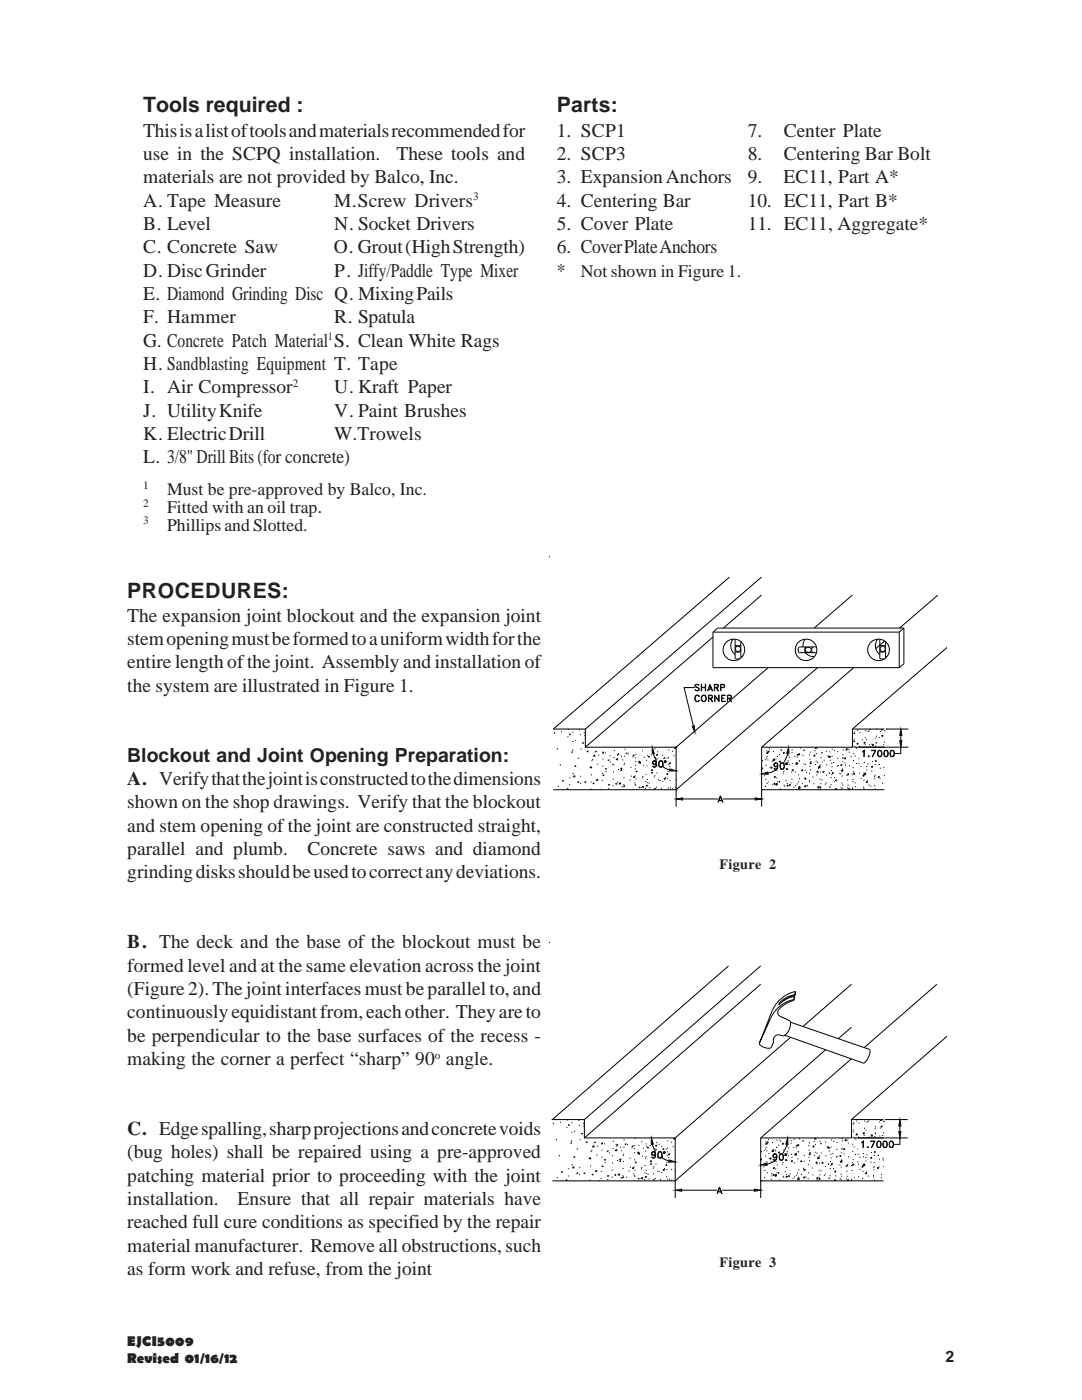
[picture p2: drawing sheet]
<svg xmlns="http://www.w3.org/2000/svg" width="216mm" height="279mm" viewBox="0 0 216 279" stroke-linecap="round" stroke-linejoin="round" font-family="sans-serif">
<path d="M189 111.1h-79.5v54h79.5" fill="none" stroke="#fff" stroke-width=".2"/>
<g fill="none" stroke="#000" stroke-width=".2">
<path d="M109.5 111.1h.1M145.6 115.2l-35.2 30.3h6.4v3.6h18.1v8.5h-24.5M152 118.8l-7.7 6.5M152 115.2l-35.2 30.3M170.1 118.8l-7.6 6.5M187.1 118.8l-7.6 6.5M138.6 137.2h-2.1l1.8 7.7M138.6 136.8l.3-.2 .6 .2-.3-.2-.5 .2 .1 .2 .6 .4 .1 .3a.57 .57 0 0 1-.9 0l.3 .1 .5-.1v-.3l-.6-.3zM138.9 138.8h.5l.2 .2a.46 .46 0 0 0-.5-.2 .46 .46 0 0 0-.4 .4l.2 .7h.5l.2-.2a.48 .48 0 0 1-.6 .3 .48 .48 0 0 1-.4-.5zM139.9 136.6l.1 1.3zM140 137.2h.7M140.1 138.9l.1-.1a.61 .61 0 0 1 .7 .6 .61 .61 0 0 1-.7 .6l-.3-.5z"/>
<path d="M140.2 138.9a.55 .55 0 0 1 .7 .5 .55 .55 0 0 1-.7 .5l-.2-.4zM140.7 136.6l.1 1.3zM141.3 137.6h.7M141.4 137.5h.6M141.4 139.3h.6v-.4l-.6-.1v1.2v-1.3l.7 .2 .1 .2-.2 .2-.6 .1M141.7 136.6l.5 1.3-.5-1.1-.5 1.1zM141.7 139.4l.5 .6-.4-.6M142.3 127.1l-25.5 22M142.3 126.2h37.1M142.3 126.2v7h37.1M142.6 138.7l.8 1.1 .1-1.1v1.3l-.8-1.1-.1 1.1zM142.6 137.2l.6-.1v-.4l-.6-.1-.1 1.3v-1.3h.7l.1 .2-.1 .4h-.6"/>
<path d="M142.9 137.2l.4 .7-.3-.7M143.8 137.2l.7-.1v-.4l-.7-.1v1.3v-1.3l.7 .1v.4l-.7 .1M144 138.7h.7l-.7 .1v1.2h.7h-.7zM144 139.3h.4l-.4 .1M145.2 139.3h.6v-.4l-.6-.1-.1 1.2v-1.3l.8 .2-.1 .4-.6 .1M145.5 139.4l.4 .6-.3-.6M146.3 127.6a2.14 2.14 0 0 0 .4 3M146.7 130l.4 .1 .7-.1M146.7 127.6v3.8l.9 .1M146.7 128.7l.4 .2 .7-.1M147.8 128.1v3.2M148.1 131h-.3"/>
<path d="M153.3 133.2l-18.4 15.9M160.7 127.6l-.4 .8-.1 .7M160.7 130.3l.8 .6 1 .1M160.8 129.1a.73 .73 0 0 0 0 1.2M160.9 129.3a.59 .59 0 0 1 .7-.1 .59 .59 0 0 1 .3 .6 .63 .63 0 0 1-.7 .4 .63 .63 0 0 1-.5-.6zM162.2 129.1a.71 .71 0 0 0 0 1.2M162.9 129.1h-3.4a.72 .72 0 0 0 0 1.2h3.4M163.1 133.2l-28.2 24.4M170.3 133.2l-18.3 15.9M175.2 127.6a2.13 2.13 0 0 0 .4 3M175.6 128.7l.5 .2 .6-.1M175.6 130l.5 .1 .6-.1"/>
<path d="M175.6 127.6v3.8l.8 .1M176.5 127.9l-1.7 1.6M176.7 128.1v3.2M177 131h-.3M179.4 126.2v7M180.4 125.3l-1 .9M180.4 125.3h-37.2l-.9 .9M180.4 125.3v7.2l-1 .7M189 129.2l-18.9 16.3M110.6 146.1l.1 .3M111.2 149.3v.3M111.3 157h.1"/>
<path d="M111.8 152.5v.3M111.9 146h.1M112.2 155.9l.2-.2v.3M113.1 157.5l.2-.1v.2M113.2 147h.1M113.3 145.6h.1M113.5 156.6h.1M113.6 155.2h.1M113.6 146.5l.2 .2M113.7 146.4v.2M114.1 149.9l.1 .4M114.2 146.1h.1"/>
<path d="M114.2 148h.1M114.3 149.6v.2M114.4 155.1l.3-.3v.4M114.4 154.3l-.1 .2M114.6 153l.3-.2v.2M114.7 147.8h.1M115.2 156.2l.2-.2 .1 .2M115.4 151.2l-.1 .3M115.6 145.6h.1M115.7 146.6h.1M115.7 156.3h.1M115.8 154.9h.1"/>
<path d="M115.8 153.5h.1M115.9 149.5h.1M116.5 148.1l-.1 .3-.2-.1M116.5 146.2h.1M116.6 156.1l.3-.1-.1 .3M116.7 146.6l.1 .3M116.7 147.6h.1M117.1 150.1l.2-.3v.3M117.7 153.3l.2-.3v.3M117.8 157.5h.1M117.9 156.1h.1M117.9 154.6h.1"/>
<path d="M118 152.9l-.1 .3M118 153.2h.1M118 151.8h.1M118.2 151.6h.1M118.3 156.5l.2-.3v.3M118.3 151l.4-.4v.4M118.4 150.2h.1M118.9 155.8l.3-.3 .1 .4M119 149.8l-.1 .3-.2-.2M119.2 152.5h.1M119.4 150.7h.1M119.8 157.6h.1"/>
<path d="M120 157.1h.1M120.1 155.7h.1M120.1 154.3h.1M120.2 150.3l.2-.2v.3M120.2 152.9h.1M120.2 154.7l.3-.1-.1 .3M120.2 151.5h.1M120.3 150.1h.1M120.7 151.2h.1M120.7 150.3h.1M120.8 153.5l.2-.2v.3M120.8 154h.1"/>
<path d="M121.3 156.7l.2-.2 .1 .3M121.4 157.4h.1M121.6 151.6l-.1 .2-.2-.1M121.6 150.8h.1M121.7 152.1h.1M122.2 152.5h.1M122.2 156.8h.1M122.3 155.4h.1M122.3 154h.1M122.4 152.6h.1M122.4 151.2h.1M122.5 149.8h.1"/>
<path d="M122.8 156.4l.3-.1-.1 .3M122.9 151.7l.3-.4 .1 .4M123 150.4h.1M123.1 156.1h.1M123.1 150.7h.1M123.2 150.6l.2-.2 .1 .2M123.3 153.6h.1M123.4 156.5l.4-.3v.4M123.8 153.4l.3-.1-.1 .2zM123.9 150.9h.1M124 153.6l-.2 .2M124 153.6l.1 .2"/>
<path d="M124.1 157h.1M124.2 151.7h.1M124.4 156.6h.1M124.4 157l.2-.2 .1 .2M124.4 155.2h.1M124.4 152.6h.1M124.5 153.8h.1M124.5 152.3h.1M124.6 150.9h.1M124.6 149.5h.1M125.1 156.9h.1M125.1 150.2v.2l-.3-.1"/>
<path d="M125.3 150.5h.1M125.6 150.3h.1M125.6 155.7h.1M125.8 153.1h.1M125.9 154.9h.1M126.2 151h.1M126.3 150.9l.2-.3v.3M126.6 155.2l-.3-.1 .3-.1v.2M126.6 156.3h.1M126.6 154.9h.1M126.6 156.6h.1M126.7 151.2h.1"/>
<path d="M126.7 153.4h.1M126.7 152.7h.1M126.7 156.7h.1M126.7 152h.1M126.8 150.6h.1M126.8 155.4h.1M126.8 149.2h.1M126.9 154.1l.2-.3v.3M127.4 152l.3-.1-.1 .2zM127.4 152.4l.4-.4v.4M127.5 157.3l.2-.3v.3M127.6 150.6h.1"/>
<path d="M128 157.2l.3-.3 .1 .4M128.1 155.3h.1M128.1 149.9h.1M128.2 155h.1M128.3 152.7h.1M128.5 151.1h.1M128.7 157.4h.1M128.8 156h.1M128.8 154.6h.1M128.9 153.1h.1M128.9 156.8l.3-.1-.1 .2zM128.9 151.7h.1"/>
<path d="M129 150.3h.1M129 152.8h.1M129.1 155.6h.1M129.1 150.8h.1M129.1 156.2h.1M129.3 151.2l.2-.3 .1 .3M129.4 156.3h.1M129.6 157.2h.1M129.8 150.7h.1M129.9 154.3l.2-.2 .1 .3M129.9 153.7l.3-.1-.1 .3zM130.2 149.1l.4 1.2-.5 .1z"/>
<path d="M130.3 152.1l.3-.2 .3 .2M130.3 152.3l.3 .2 .3-.2M130.3 153h.5M130.3 150.4l.7 1.4M130.4 155.1h.1M130.5 156.2h.1M130.5 151.9l-.2 .3 .2 .3M130.5 157.5l.2-.2 .1 .3M130.6 149.4h.1M130.6 154.8h.1M130.7 151.9a.81 .81 0 0 1 0 1.2M130.7 151.2h.1"/>
<path d="M130.8 152.3h.1M130.8 151.5h.1M130.9 157.1h.1M130.9 155.7h.1M130.9 152.4a.4 .4 0 0 1-.6 .1 .4 .4 0 0 1 0-.6 .4 .4 0 0 1 .6 .1l.1 .3a.59 .59 0 0 1-.5 .8l-.2-.2 .1 .2M130.9 152.3l-.2 .2M131 150.6l.3-.1-.1 .3zM131 154.3h.1M131 152.9h.1M131.1 151.4h.1M131.1 150h.1M131.3 152.9h.1"/>
<path d="M131.3 155.6h.1M131.6 151.9a.43 .43 0 0 1 .6 .2l.1 .3a.56 .56 0 0 1-.5 .7 .83 .83 0 0 1-.2-1.2zM131.6 153h.5M131.6 151.9h.5M131.6 150.4h.1M131.6 155.8h.1M131.7 151.9l-.2 .5 .2 .7M131.9 157.3h.1M132 153.1l.3-.4 .1 .4M132.1 151.9l.1 .5-.1 .7M132.1 150.7h.1M132.1 156h.1"/>
<path d="M132.4 153.1l1.2 .6M132.4 151.4l.2-.2 .1 .2M132.5 155.4l.3-.1-.1 .3zM132.7 155.2h.1M132.9 157.6h.1M133 154.6l.2-.2v.2M133 151.3h.1M133.1 156.8h.1M133.1 154.4h.1M133.1 155.4h.1M133.2 154h.1M133.2 152.5h.1"/>
<path d="M133.2 151.9h.1M133.2 157.2h.1M133.3 151.1h.1M133.4 149.7h.1M133.5 152.3l.3-.1-.1 .3zM133.5 153h.1M133.6 155.7h.1M133.7 153.5l1.2 .3-1.3 .1zM133.7 157.3h.1M133.8 157.6h.1M134.1 155.3h.1M134.1 149.9h.1"/>
<path d="M134.1 157.4h.1M134.4 150.8h.1M134.5 149.3l.3-.2-.1 .3zM134.7 157.1h.1M134.8 155.6h.1M134.9 157.6v3.4M134.9 159.4l1.3-.2v.5zM134.9 149.1h.1M134.9 157.6h.1M136.2 159.4h7.1M138.1 144.9l.4-.1 .1 1.3zM143.4 159.8h.7"/>
<path d="M143.4 159.7h.7M143.7 158.8l.5 1.3-.5-1.1-.4 1.1zM144.2 159.4h6.5M150.7 159.2l1.3 .2-1.3 .3zM152 149.1h18.1M152 154.5l1.2-.4 .1 .4zM152 157.6h24.5M152 157.6h.1M152 149.1h.1M152 159.4h.1M152 149.1v11.9M152 153.3l.2-.1-.1 .3-.1-.1"/>
<path d="M152 153.4h.1M152.1 151.8h.1M152.5 154.8h.1M152.6 151.6h.1M152.7 157h.1M152.7 155.5h.1M152.8 154.1h.1M152.8 152.7h.1M152.9 151.3h.1M152.9 149.9h.1M152.9 150.3l.3-.1-.1 .2zM153 156.4h.1"/>
<path d="M153 151h.1M153.1 151.7h.1M153.1 153.8h.1M153.2 150.1h.1M153.2 156h.1M153.4 149.4h.1M153.4 149.8l.1 .3h-.3zM153.5 152.2h.1M153.6 153.1h.1M154 157.3h.1M154 151.9h.1M154 153.9h.1"/>
<path d="M154 153l.1 .3h-.3zM154.1 156.1h.1M154.1 156.6h.1M154.2 150h.1M154.4 155.1l.3-.1-.1 .2zM154.5 152.5l.3-.2 .4 .2M154.5 152.7l.3 .3 .4-.3M154.5 151.4v.4h-.3zM154.5 153.4h.5M154.6 156.2v.3h-.2zM154.7 153.7h.1M154.7 151.5h.1"/>
<path d="M154.7 152.3l-.2 .3 .2 .4M154.7 156.6l.4-.3v.4zM154.8 156.7h.1M154.9 151.7h.1M154.9 152.3a.81 .81 0 0 1 .1 1.2M154.9 155.2h.1M154.9 153.8h.1M155 153.5l-1.8 .8M155 152.4h.1M155 151h.1M155.1 149.6h.1M155.1 156h.1"/>
<path d="M155.2 152.9a.4 .4 0 0 1-.7 0 .4 .4 0 0 1 0-.6 .4 .4 0 0 1 .7 .1v.3a.62 .62 0 0 1-.5 .8l-.2-.1 .1 .1M155.2 152.7l-.3 .3M155.2 154.5h.1M155.4 150.6h.1M155.4 156h.1M155.5 156.1h.1M155.5 152l.3-.1-.1 .2zM155.6 157.5h.1M155.6 153.4h.1M155.7 149.5h.1M155.8 152.3h.1M155.8 152.3h.3a.7 .7 0 0 1 .4 .6 .7 .7 0 0 1-.5 .6 .83 .83 0 0 1-.2-1.2z"/>
<path d="M155.8 153.4h.5M155.8 152.4h.5M155.9 149.8h.1M155.9 152.3l-.2 .5 .2 .7M156.3 154.3h.1M156.3 152.3l.1 .5-.1 .7M156.3 154h.1M156.3 152.8h.1M156.4 156.7h.1M156.5 150.1v.3l-.2-.1zM156.5 151.5h.1M156.5 156.9h.1"/>
<path d="M156.7 155.8h.1M156.8 152.4l.3-.1v.2l-.2 .1zM157 156.8l.3-.1-.1 .2zM157 156.4h.1M157 155h.1M157.1 153.3v.3l-.3-.1zM157.1 153.5h.1M157.1 151.8h.1M157.1 152.1h.1M157.2 150.4l-.9 1.9M157.2 150.7h.1M157.2 149.3h.1"/>
<path d="M157.4 149.1v1.3l-.4-.1zM157.4 152.6h.1M157.4 151.1h.1M157.6 156.5l.1 .3-.3-.1zM157.7 156.2h.1M157.9 154.1h.1M157.9 155.5h.1M157.9 150.2h.1M158 149.6h.1M158 153.7l.3-.1-.1 .2zM158.1 152.4h.1M158.1 153h.1"/>
<path d="M158.3 157.1h.1M158.5 151h.1M158.5 149.4h.1M158.6 154.1h.1M158.6 156.8h.1M158.9 156.5h.1M159 151.1h.1M159 152.4h.1M159 150.6l.3-.1v.3zM159 152.1l.1 .4h-.4zM159.2 157.5h.1M159.2 156.1h.1"/>
<path d="M159.3 154.6h.1M159.3 157.3l.3-.3 .1 .4-.4-.1M159.3 153.2h.1M159.4 151.8h.1M159.4 157h.1M159.4 150.4h.1M159.4 151.9h.1M159.4 155.4h.1M159.5 150.4l.1 .2h-.3zM159.6 149.3h.1M160 156.3h.1M160.1 150.7h.1"/>
<path d="M160.1 153.6l.1 .2h-.3zM160.3 149.7h.1M160.3 152.5h.1M160.4 155.1h.1M160.4 149.7h.1M160.5 155.3h.1M160.5 153.8h.1M160.5 155.4l.3-.1v.3zM160.6 152.6h.1M160.7 156.8l.1 .2h-.3zM160.8 154.2h.1M160.9 156.9h.1"/>
<path d="M161 156.7h.1M161.3 157.2h.1M161.4 155.8h.1M161.4 154.3h.1M161.4 150.7h.1M161.4 156h.1M161.5 152.9h.1M161.5 151.5h.1M161.6 152.3l.3-.1-.1 .3zM161.6 150.1h.1M161.6 153.6h.1M161.7 152.1h.1"/>
<path d="M161.7 152h.1M162.1 155.1h.1M162.3 156.4h.1M162.5 149.8h.1M162.6 150.6v.3h-.2zM162.6 152.6h.1M162.6 149.2l.3-.1-.1 .3zM162.8 151.9h.1M162.8 150.4h.1M162.9 154.7h.1M162.9 149.3h.1M163.1 152.1h.1"/>
<path d="M163.1 157.5h.1M163.1 157.1l.3-.1-.1 .3zM163.1 154.2h.1M163.2 153.8v.3h-.2zM163.2 157h.1M163.2 153.4h.1M163.3 153.2l.3-.4v.4zM163.5 156.9h.1M163.6 155.5h.1M163.6 154.1h.1M163.7 152.7h.1M163.7 156.4h.1"/>
<path d="M163.7 151.2h.1M163.7 149.8h.1M163.8 157v.3h-.2zM163.9 150.3h.1M163.9 155.6h.1M163.9 150.2h.1M164 152.1h.1M164.1 154.1l.3-.2v.3zM164.4 151.7h.1M164.6 156.5h.1M164.8 156.3h.1M164.8 149.9h.1"/>
<path d="M164.8 154.7h.1M164.9 152.7h.1M165.4 154.2h.1M165.4 151.1l.1-.2-.3 .1 .2 .1M165.4 154.3h.1M165.5 157.1h.1M165.5 150.1h.1M165.6 151.7h.1M165.6 150.9l.1 .3h-.3zM165.7 156.6h.1M165.8 155.2h.1M165.8 153.8h.1"/>
<path d="M165.9 152.3h.1M165.9 154.6h.1M165.9 153h.1M165.9 150.9h.1M166 149.5h.1M166.2 154.1l.1 .3-.3-.1zM166.2 152.2h.1M166.4 156h.1M166.4 149.8h.1M166.4 155.2h.1M166.7 155.7l.3-.1-.1 .3zM166.8 157.3l.1 .3-.3-.1z"/>
<path d="M166.8 156.6h.1M167 152.9h.1M167 151.4h.1M167.1 150h.1M167.2 152.8h.1M167.5 154.4h.1M167.7 154.4h.1M167.7 152.7l.3-.1-.1 .2zM167.7 157.2h.1M167.8 153.9l.3-.4 .1 .4zM167.9 153.8h.1M167.9 156.3h.1"/>
<path d="M167.9 157.4h.1M168 154.9h.1M168 153.5h.1M168 151.3h.1M168 156.7h.1M168.1 152h.1M168.1 150.6h.1M168.1 151.2h.1M168.1 149.2h.1M168.2 149.7h.1M168.5 152.3h.1M168.6 152.7h.1"/>
<path d="M168.7 151.2v.2h-.2zM168.8 149.6l.3-.1-.1 .2zM168.9 154.7h.1M168.9 149.4h.1M169 157.2h.1M169.1 155.7h.1M169.1 156.7h.1M169.2 157.5l.3-.1-.1 .2zM169.2 149.6h.1M169.3 154.4v.2h-.2zM169.4 150.1h.1M169.4 152.8h.1"/>
<path d="M169.7 151h.1M169.9 157.6h-.1M169.9 157.6h.1M169.9 154.5h.1M170 157.3h.1M170 157.4h.1M170.1 156h.1M170.1 154.6h.1M170.1 149.1h.1M170.1 145.5h6.4M170.1 145.5v3.6M170.1 146.4h.1"/>
<path d="M170.1 155.6h.1M170.2 153.2h.1M170.2 154h.1M170.2 148h.1M170.2 151.8h.1M170.3 150.4h.1M170.3 154.4l.3-.1-.1 .2zM170.3 148.9h.1M170.3 153.4h.1M170.4 148h.1M170.4 147.9h.1M170.4 147.5h.1"/>
<path d="M170.4 146.3h.1M170.4 146.1h.1M170.5 156.2h.1M170.5 149.1h10.8M170.5 150.9h.1M170.5 149.1h.1M170.6 157h.1M170.8 152.4h.1M170.9 149.4h.1M171 145.8h.1M171.1 148.5h.1M171.2 148.3v.2h-.2z"/>
<path d="M171.2 153.9h.1M171.3 152.3h.1M171.4 151.3v.1M171.4 156.8h.1M171.4 148.9h.1M171.4 154.3h.1M171.5 146.2h.1M171.7 153h.1M171.7 155.3h.1M172 147.7h.1M172.1 150l.3-.3v1.3v-1.1zM172.2 157.1h.1"/>
<path d="M172.2 154.6h.1M172.3 155.7h.1M172.3 157.4h.1M172.3 154.3h.1M172.3 154.6l.1 .3h-.3zM172.3 148.2l.3-.1v.3zM172.4 152.9h.1M172.4 152.2h.1M172.5 148.1h.1M172.5 148.6h.1M172.6 147.2h.1M172.6 145.8h.1"/>
<path d="M172.7 154.2v.4h-.3zM172.8 156.1l.3-.1-.1 .2zM172.8 147.6h.1M172.8 153h.1M172.9 153.7h.1M173 155.8h.1M173.1 152.5h.1M173.1 146h.1M173.2 150.9l.2 .1zM173.3 145.9h.1M173.3 156.7h.1M173.4 150.9h.1"/>
<path d="M173.4 148.6h.1M173.5 149h.1M173.7 156.9h.1M173.7 145.5h-.2M173.8 153l.3-.1v.3zM173.9 153.9h.1M173.9 148.5h.1M174 153h.1M174 152h.1M174.2 148.5l.1 .3h-.3zM174.4 156.5h.1M174.4 156.8h.1"/>
<path d="M174.4 155h.1M174.5 155.4h.1M174.5 154.7h.1M174.5 154h.1M174.6 157.5h.1M174.6 152.6h.1M174.6 148.8h.1M174.7 147.3h.1M174.7 149.7l-.6 1.3 .6-1.3h-.8l.8 .1M174.7 148.3h.1M174.8 148.1h.1M174.8 151.7l.1 .3h-.3z"/>
<path d="M174.8 146.9h.1M174.8 145.5h.1M175.3 149.8a.41 .41 0 0 1 .6 .2l.1 .3a.57 .57 0 0 1-.4 .7h-.1a.81 .81 0 0 1-.2-1.2zM175.3 150.9h.5M175.3 149.9h.5M175.3 147.2h.1M175.3 152.6h.1M175.4 149.8l-.2 .5 .2 .7M175.4 154.9l.1 .3h-.3zM175.5 154.8h.1M175.5 155.4h.1M175.6 153.3h.1"/>
<path d="M175.6 146h.1M175.6 148.7h.1M175.7 147.2h.1M175.7 149.8l.2 .5-.2 .7M175.8 145.6h.1M175.9 145.5l-.1 .1h.4l-.1-.1M175.9 146.9l.3-.2-.1 .3zM175.9 157h.1M176 156.3h.1M176.2 148.6h.1M176.3 153.1h.1M176.3 153.5h.1"/>
<path d="M176.4 148.1h.1M176.5 145.8h.1M176.5 154.7h-.1l.1 .1M176.5 150.9h.5M176.5 149.9h.5M176.6 149.8a.41 .41 0 0 1 .6 .2v.3a.57 .57 0 0 1-.4 .7h-.1a.82 .82 0 0 1-.1-1.2zM176.6 149.8l-.2 .5 .2 .7M176.8 145.5h4.5M176.8 145.5h.1M177 149.8l.2 .5-.2 .7M177.8 149.8a.41 .41 0 0 1 .6 .2l.1 .3a.59 .59 0 0 1-.4 .7h-.1a.81 .81 0 0 1-.2-1.2zM177.8 150.9h.5"/>
<path d="M177.8 149.9h.5M177.8 149.8l-.1 .5 .1 .7M178.2 149.8l.2 .5-.2 .7M179.5 147.8h.5l-.3 1.3zM179.7 149.1v1.3h-1.2M179.7 146.8v1M179.7 145.5l.3 1.3h-.5zM179.7 149.1h.1"/>
<circle cx="146.4" cy="129.7" r="2.15"/>
<circle cx="147.3" cy="129.5" r=".56"/>
<circle cx="160.9" cy="129.7" r="2.15"/>
<circle cx="175.3" cy="129.7" r="2.15"/>
<circle cx="176.1" cy="129.5" r=".54"/>
<circle cx="132.7" cy="152" r=".19"/>
<circle cx="132.7" cy="152" r=".12"/>
<circle cx="157" cy="152.4" r=".12"/>
</g>
<path d="M130.2 149.1l.4 1.2-.5 .1zM133.7 153.5l1.2 .3-1.3 .1zM134.9 159.4l1.3-.2v.5zM138.1 144.9l.4-.1 .1 1.3zM150.7 159.2l1.3 .2-1.3 .3zM152 154.5l1.2-.4 .1 .4zM157.4 149.1v1.3l-.4-.1zM179.7 145.5l.3 1.3h-.5zM179.5 147.8h.5l-.3 1.3z" fill="#000"/>
<path d="M109.5 188.1h79.4v55.5h-79.4z" fill="#fff"/>
<path d="M109.5 188.1h79.5M109.5 243.6h79.5" fill="none" stroke="#fff" stroke-width=".2"/>
<g fill="none" stroke="#000" stroke-width=".2">
<path d="M109.5 188.1h.1M145.4 192.8l-35.2 30.6h6.4v3.7h18.1v8.6h-24.5M151.8 192.8l-35.2 30.6M151.8 196.4l-35.2 30.7M158.4 199.5v.1M158.4 199.6a5.6 5.6 0 0 0-3.2 2.2 .86 .86 0 0 0 .4 1l2.1 1v.2M158.5 198.8l-.1 .8M158.5 198.8l-.1 .7M158.6 198.5a5.8 5.8 0 0 0-3.2 1.7v.3a5.3 5.3 0 0 1 3.1-1.7M158.6 198.7l-1.2 .4-1.1 .6M158.7 197.9l-.1 .8M158.7 197.9a6.7 6.7 0 0 0-4.6 3.8l-2.6 6.5 2.3-4.9a6.5 6.5 0 0 1 4.6-3.8"/>
<path d="M169.9 196.4l-9.7 8.5M186.9 196.4l-14.5 12.7M157.7 207l-23 20.1M157.7 204l15.8 5.4a2.48 2.48 0 0 1-.9 2.6l-.3 .2-15.7-5.6M157.7 204a3.1 3.1 0 0 1-1.3 2.8l-1-.3a1.09 1.09 0 0 0-1 1.5l-.5 1a1.83 1.83 0 0 1-2.4-.8M164.7 209.5l-30 26.2M169.9 211.3l-18.1 15.8M169.9 205l-2.6 2.3M189 206.8l-19.1 16.6M110.4 224.1l.1 .2M111 227.3v.3M111.1 235h.1"/>
<path d="M111.6 230.5v.3M111.7 224h.1M112 234l.2-.3v.3M112.9 235.6l.3-.2-.1 .3M113 225h.1M113.1 223.5h.1M113.3 234.7h.1M113.4 233.3h.1M113.4 224.5l.2 .1M113.5 224.3v.3M113.9 227.9l.1 .4M114 224.1h.1"/>
<path d="M114 226h.1M114.1 227.6v.2M114.2 233.2l.3-.4 .1 .4M114.2 232.3l-.1 .3M114.4 231l.3-.2v.3M114.6 225.8h.1M115 234.3l.2-.3 .1 .3M115.2 229.2l-.1 .3M115.4 223.6h.1M115.5 224.6h.1M115.5 234.4h.1M115.6 233h.1"/>
<path d="M115.6 231.5h.1M115.7 227.5h.1M116.3 226.1l-.1 .3-.2-.2M116.3 224.2h.1M116.4 234.2l.3-.1-.1 .2M116.5 224.6l.1 .3M116.5 225.5h.1M116.6 227.1h.1M116.9 228.1l.2-.3 .1 .3M117.5 231.3l.2-.2 .1 .2M117.6 235.5h.1M117.7 234.1h.1"/>
<path d="M117.7 232.7h.1M117.8 230.9l-.1 .3M117.8 231.3h.1M117.8 229.8h.1M118 229.6h.1M118.1 234.5l.2-.2v.2M118.2 229l.3-.4v.4M118.3 228.2h.1M118.7 233.9l.3-.4 .1 .4M118.8 227.8l-.1 .3-.2-.2M119 230.5h.1M119.2 228.7h.1"/>
<path d="M119.6 235.6h.1M119.8 235.2h.1M119.9 233.8h.1M119.9 232.4h.1M120 228.3l.2-.2v.3M120 230.9h.1M120 232.8l.3-.1-.1 .2M120 229.5h.1M120.1 228.1h.1M120.5 229.2h.1M120.5 228.3h.1M120.6 231.6l.2-.3v.3"/>
<path d="M120.6 232h.1M121.2 234.8l.2-.3v.3M121.2 235.4h.1M121.4 229.6l-.1 .2-.2-.1M121.4 228.8h.1M121.5 230.1h.1M122 230.5h.1M122 234.9h.1M122.1 233.5h.1M122.1 232.1h.1M122.2 230.6h.1M122.2 229.2h.1"/>
<path d="M122.3 227.8h.1M122.6 234.5l.3-.1-.1 .3M122.7 229.7l.3-.4 .1 .4M122.8 228.4h.1M122.9 234.1h.1M123 228.7h.1M123 228.6l.2-.2 .1 .2M123.1 231.6h.1M123.3 234.6l.3-.4v.4M123.6 231.8l.2-.2 .1 .3M123.6 231.4l.3-.1-.1 .2zM123.7 228.9h.1"/>
<path d="M123.9 235.1h.1M124 229.7h.1M124 235.1h.1M124.2 234.7h.1M124.2 235.1l.2-.3 .1 .3M124.2 233.2h.1M124.2 230.6h.1M124.3 231.8h.1M124.3 230.4h.1M124.4 228.9h.1M124.4 227.5h.1M124.9 234.9h.1"/>
<path d="M124.9 228.2v.2l-.2-.1M125.1 228.5h.1M125.4 228.3h.1M125.4 233.7h.1M125.6 231.2h.1M125.7 232.9h.1M126 229h.1M126.1 228.9l.2-.3v.3M126.2 233.1l.2-.1v.3zM126.4 234.3h.1M126.4 232.9h.1M126.4 234.7h.1"/>
<path d="M126.5 229.2h.1M126.5 231.5h.1M126.5 230.7h.1M126.6 234.7h.1M126.6 230h.1M126.6 228.6h.1M126.6 233.5h.1M126.7 227.2h.1M126.7 232.1l.2-.2v.2M127.2 230l.3-.1-.1 .3zM127.3 230.4l.3-.3v.4M127.3 235.3l.2-.2v.3"/>
<path d="M127.4 228.6h.1M127.8 235.3l.3-.3 .1 .4M127.9 233.3h.1M127.9 227.9h.1M128 233h.1M128.1 230.7h.1M128.3 229.1h.1M128.5 235.5h.1M128.6 234h.1M128.6 232.6h.1M128.7 231.2h.1M128.7 234.9l.3-.2-.1 .3z"/>
<path d="M128.7 229.7h.1M128.8 230.8h.1M128.8 228.3h.1M128.9 233.6h.1M128.9 228.8h.1M128.9 234.2h.1M129.1 229.2l.2-.3 .1 .3M129.2 234.4h.1M129.4 235.3h.1M129.6 228.6h.1M129.7 232.4l.2-.3 .1 .3M129.7 231.8l.3-.2-.1 .3z"/>
<path d="M130 227.1l.4 1.2-.5 .1zM130.1 230.1l.3-.2 .3 .2M130.1 230.3l.3 .3 .3-.3M130.1 231h.5M130.2 228.4l.6 1.4M130.2 233.1h.1M130.3 235.6l.2-.2 .1 .2M130.3 229.9l-.2 .3 .2 .4M130.3 234.2h.1M130.4 227.4h.1M130.4 232.9h.1M130.5 229.9a.8 .8 0 0 1 .1 1.2"/>
<path d="M130.6 229.2h.1M130.6 230.3h.1M130.6 229.5h.1M130.7 235.2h.1M130.7 233.7h.1M130.7 230.4a.4 .4 0 0 1-.6 .1 .4 .4 0 0 1 0-.6 .4 .4 0 0 1 .6 .1l.1 .3a.63 .63 0 0 1-.5 .8l-.2-.2 .1 .2M130.7 230.3l-.2 .3M130.8 228.6l.3-.1-.1 .3zM130.8 232.3h.1M130.8 230.9h.1M130.9 229.5h.1M130.9 228h.1"/>
<path d="M131.1 230.9h.1M131.1 233.7h.1M131.4 229.9a.43 .43 0 0 1 .7 .2v.3a.57 .57 0 0 1-.5 .7 .87 .87 0 0 1-.2-1.2zM131.4 231h.5M131.4 230h.5M131.4 233.8h.1M131.4 228.4h.1M131.5 229.9l-.2 .5 .2 .7M131.7 235.4h.1M131.8 231.1l.3-.3 .1 .3 1.3 .6M131.9 229.9l.2 .5-.2 .7M131.9 228.7h.1"/>
<path d="M131.9 234h.1M132.2 229.4l.2-.2 .1 .2M132.3 233.5l.3-.1-.1 .2zM132.4 229.9h.3v.2l-.3 .1zM132.5 229.9h.1v.2h-.1zM132.5 233.2h.1M132.7 235.6v.1M132.8 232.6l.2-.2 .1 .3M132.8 229.3h.1M132.9 232.4h.1M132.9 234.8h.1M132.9 233.4h.1"/>
<path d="M133 232h.1M133.1 230.6h.1M133.1 235.3h.1M133.1 229.9h.1M133.1 229.1h.1M133.2 227.7h.1M133.3 230.4l.3-.1-.1 .2zM133.4 231h.1M133.4 233.8h.1M133.5 231.5l1.2 .4h-1.3zM133.5 235.4h.1M133.6 235.7h.1"/>
<path d="M133.9 227.9h.1M133.9 233.4h.1M133.9 235.5h.1M134.2 228.9h.1M134.4 227.2l.3-.1-.1 .3zM134.6 235.2h.1M134.6 233.7h.1M134.7 227.1h.1M134.7 235.7v3.4M134.7 237.5l1.3-.2v.4zM134.7 235.7h.1M136 237.5h7.1"/>
<path d="M143.2 237.9h.7M143.3 237.8h.6M143.6 236.9l.5 1.3-.5-1.1-.5 1.1zM144.1 237.5h6.4M150.5 237.3l1.3 .2-1.3 .2zM151.8 237.5h.1M151.8 227.1v12M151.8 232.5l1.2-.4 .1 .5zM151.8 235.7h.1M151.8 227.1h.1M151.8 227.1h18.1M151.8 235.7h24.5"/>
<path d="M151.8 231.4l.2-.1-.1 .2h-.1M151.8 231.4h.1M151.9 229.8h.1M152.3 232.9h.1M152.4 229.6h.1M152.5 235h.1M152.5 233.6h.1M152.6 232.2h.1M152.6 230.7h.1M152.7 229.3h.1M152.7 227.9h.1M152.7 228.3l.3-.1v.2z"/>
<path d="M152.8 234.4h.1M152.8 229h.1M152.9 229.7h.1M153 231.9h.1M153 228.1h.1M153 234.1h.1M153.2 227.8l.1 .3h-.3zM153.2 227.4h.1M153.3 230.2h.1M153.4 231.2h.1M153.8 229.9h.1M153.8 235.4h.1"/>
<path d="M153.8 231.1l.1 .2h-.3zM153.8 231.9h.1M153.9 234.2h.1M153.9 234.7h.1M154 229.8l.3-.4 .1 .4zM154.1 228h.1M154.2 233.1l.3-.1v.3zM154.3 230.6l.3-.3 .4 .3M154.3 230.8l.3 .2 .4-.2M154.3 231.4h.5M154.4 234.3l.1 .2h-.3zM154.5 231.8h.1"/>
<path d="M154.5 230.3l-.2 .3 .2 .4M154.6 229.5h.1M154.7 234.7h.1M154.7 229.7h.1M154.7 233.3h.1M154.7 230.3a.87 .87 0 0 1 .1 1.2M154.8 231.9h.1M154.8 231.6l-1.7 .7M154.8 230.4h.1M154.9 229h.1M154.9 234.3v.4h-.3zM154.9 227.6h.1"/>
<path d="M154.9 234h.1M155 230.9a.4 .4 0 0 1-.6 .1 .4 .4 0 0 1 0-.6 .4 .4 0 0 1 .6 0v.3a.6 .6 0 0 1-.5 .9l-.2-.2 .1 .1M155 230.7l-.3 .3M155 232.5h.1M155.3 234h.1M155.3 234.2h.1M155.3 228.6h.1M155.3 230l.3-.1-.1 .2zM155.4 231.4h.1M155.4 235.5h.1M155.5 227.5h.1M155.6 230.3h.1"/>
<path d="M155.7 230.3a.41 .41 0 0 1 .6 .2v.3a.57 .57 0 0 1-.3 .8h-.2a.84 .84 0 0 1-.1-1.3zM155.7 231.4h.4M155.7 230.4h.4M155.7 227.8h.1M155.7 230.3l-.2 .5 .2 .7M156.1 232.3h.1M156.1 230.3l.2 .5-.2 .7M156.1 232h.1M156.1 230.8h.1M156.2 234.8h.1M156.3 234.9h.1M156.3 228.1v.3l-.2-.1z"/>
<path d="M156.3 229.5h.1M156.6 233.8h.1M156.6 230.3h.3v.3h-.3zM156.7 230.4h.2v.1h-.2zM156.8 234.8l.3-.1-.1 .3zM156.8 234.4h.1M156.9 233h.1M156.9 231.3v.3h-.2zM156.9 231.6h.1M157 229.8h.1M157 230.1h.1M157 228.7h.1"/>
<path d="M157 228.4l-.9 1.9M157.1 227.3h.1M157.2 227.1v1.3l-.4-.1zM157.2 230.7h.1M157.2 229.1h.1M157.5 234.6v.2h-.2zM157.6 234.3h.1M157.7 232.1h.1M157.7 233.6h.1M157.8 228.1h.1M157.8 227.6h.1M157.8 231.7l.3-.1v.3z"/>
<path d="M157.9 230.4h.1M157.9 231h.1M158.1 235.2h.1M158.3 229h.1M158.4 227.4h.1M158.4 232.1h.1M158.5 234.9h.1M158.8 229.1h.1M158.8 234.5h.1M158.8 230.4h.1M158.9 228.6l.3-.1-.1 .3zM158.9 230.1v.4h-.4z"/>
<path d="M159 235.5h.1M159 234.1h.1M159.1 232.7h.1M159.1 231.3h.1M159.2 229.8h.1M159.2 235h.1M159.2 229.9h.1M159.2 228.4h.1M159.3 233.5h.1M159.3 228.4l.1 .2h-.3zM159.4 227.3h.1M159.4 235l.1 .4h-.4z"/>
<path d="M159.8 234.4h.1M159.9 228.7h.1M159.9 231.6l.1 .3-.3-.1zM160.1 227.7h.1M160.1 230.5h.1M160.2 233.2h.1M160.3 227.7h.1M160.3 233.3h.1M160.4 231.8h.1M160.4 233.5l.3-.2-.1 .3zM160.4 230.6h.1M160.5 234.8l.1 .3h-.3z"/>
<path d="M160.7 232.2h.1M160.7 234.9h.1M160.8 234.8h.1M161.2 235.2h.1M161.2 233.8h.1M161.2 234.1h.1M161.3 232.4h.1M161.3 228.6h.1M161.3 230.9h.1M161.4 229.5h.1M161.4 228.1h.1M161.4 230.4l.3-.2-.1 .3z"/>
<path d="M161.4 231.6h.1M161.5 230.1h.1M161.5 230h.1M161.9 233.1h.1M162.1 234.5h.1M162.3 227.8h.1M162.4 228.6l.1 .3h-.3zM162.4 230.6h.1M162.5 227.2l.3-.1-.1 .3zM162.6 230h.1M162.6 228.4h.1M162.7 232.7h.1"/>
<path d="M162.7 227.3h.1M162.9 235.6h.1M162.9 230.1h.1M162.9 235.2l.3-.1-.1 .2zM162.9 232.3h.1M163 231.9v.2h-.2zM163 235.1h.1M163 231.4h.1M163.3 235h.1M163.4 233.5h.1M163.4 232.1h.1M163.4 230.8l.1 .4h-.4z"/>
<path d="M163.5 230.7h.1M163.5 234.5h.1M163.5 229.3h.1M163.6 227.8h.1M163.6 235.1v.3h-.2zM163.7 228.3h.1M163.7 228.2h.1M163.7 233.7h.1M163.8 230.1h.1M164 232.1l.3-.1-.1 .2zM164.2 229.7h.1M164.4 234.6h.1"/>
<path d="M164.6 234.3h.1M164.6 227.9h.1M164.6 232.8h.1M164.7 230.7h.1M165 229l.3-.1-.1 .2zM165.2 232.3h.1M165.2 232.4h.1M165.3 228h.1M165.3 235.2h.1M165.4 229.7h.1M165.4 235.2h.1M165.5 228.9v.3h-.3z"/>
<path d="M165.5 234.7h.1M165.6 233.2h.1M165.6 231.8h.1M165.7 232.6h.1M165.7 230.4h.1M165.7 228.9h.1M165.8 231.1h.1M165.8 227.5h.1M166.1 232.1v.3h-.3zM166.1 230.2h.1M166.2 234.1h.1M166.2 233.2h.1"/>
<path d="M166.2 227.8h.1M166.5 233.8l.3-.1-.1 .3zM166.6 235.4l.1 .2h-.3zM166.7 234.7h.1M166.8 230.9h.1M166.9 229.4h.1M166.9 228h.1M167 230.8h.1M167.3 232.4h.1M167.5 232.5h.1M167.5 230.7l.3-.1-.1 .2zM167.6 235.2h.1"/>
<path d="M167.6 231.9l.4-.3v.4zM167.7 231.9h.1M167.7 234.3h.1M167.8 235.4h.1M167.8 232.9h.1M167.8 231.5h.1M167.9 234.7h.1M167.9 230.1h.1M167.9 229.3h.1M167.9 228.6h.1M167.9 229.2h.1M168 227.2h.1"/>
<path d="M168 227.7h.1M168.3 230.3h.1M168.4 230.7h.1M168.5 229.2l.1 .2h-.3zM168.6 227.6l.3-.1-.1 .2zM168.7 227.4h.1M168.7 232.8h.1M168.8 235.3h.1M168.9 233.7h.1M168.9 234.8h.1M169.1 227.5h.1M169.1 235.5l.3-.1-.2 .3z"/>
<path d="M169.1 232.4l.1 .3h-.3zM169.2 228.1h.1M169.2 230.9h.1M169.5 229h.1M169.7 235.7h.1M169.8 232.6h.1M169.8 235.5h.1M169.8 235.4h.1M169.9 234.1h.1M169.9 223.4v3.7M169.9 223.4h6.4M169.9 227.1h.1"/>
<path d="M169.9 224.3h.1M169.9 232.6h.1M169.9 233.6h.1M170 231.2h.1M170 225.9h.1M170 232.1h.1M170 229.8h.1M170.1 228.3h.1M170.1 232.4l.3-.1-.1 .3zM170.1 226.9h.1M170.2 225.8h.1M170.2 225.5h.1"/>
<path d="M170.2 226h.1M170.2 231.4h.1M170.2 224.3h.1M170.2 224.1h.1M170.3 234.3h.1M170.3 228.9h.1M170.4 227.1h10.7M170.4 227.1h.1M170.4 235.1h.1M170.6 230.4h.1M170.7 227.3h.1M170.9 223.7h.1"/>
<path d="M170.9 226.5h.1M171 226.2v.3h-.2zM171.1 231.9h.1M171.1 230.4h.1M171.2 232.4h.1M171.2 229.3v.1M171.2 234.9h.1M171.2 226.9h.1M171.3 224.2h.1M171.5 231h.1M171.6 233.4h.1M171.8 225.6h.1"/>
<path d="M172 228l.3-.3v1.3l-.1-1.2zM172 232.7h.1M172 235.2h.1M172.1 233.7h.1M172.1 235.4h.1M172.1 232.3h.1M172.2 232.7v.2h-.2zM172.2 226.2l.3-.1-.1 .2zM172.2 230.2h.1M172.2 230.9h.1M172.3 226h.1M172.3 226.6h.1"/>
<path d="M172.4 225.2h.1M172.4 223.8h.1M172.5 232.3l.1 .4-.4-.1zM172.6 234.1l.3-.1-.1 .3zM172.7 231h.1M172.7 231.7h.1M172.7 225.6h.1M172.8 233.9h.1M172.9 230.5h.1M172.9 223.9h.1M173.1 228.9l.1 .1zM173.1 223.8h.1"/>
<path d="M173.1 234.7h.1M173.2 228.9h.1M173.2 226.6h.1M173.4 227h.1M173.5 235h.1M173.5 223.4h-.2M173.7 231l.3-.1-.1 .3zM173.7 226.5h.1M173.7 231.9h.1M173.8 231.1h.1M173.8 230h.1M174 226.5l.1 .3-.3-.1z"/>
<path d="M174.2 234.6h.1M174.2 234.9h.1M174.3 233h.1M174.3 233.4h.1M174.3 232.8h.1M174.3 232h.1M174.4 230.6h.1M174.4 235.5h.1M174.4 226.8h.1M174.5 225.3h.1M174.5 227.7l-.6 1.3 .7-1.3h-.9l.8 .1M174.5 226.3h.1"/>
<path d="M174.6 226.1h.1M174.6 224.9h.1M174.6 223.4h.1M174.6 229.8l.1 .2h-.3l.2-.2M175.1 227.8l.2-.1a.66 .66 0 0 1 .5 .7 .66 .66 0 0 1-.5 .6 .85 .85 0 0 1-.2-1.2zM175.1 228.9h.5M175.1 227.8h.5M175.2 225.1h.1M175.2 230.6h.1M175.2 227.8l-.2 .5 .2 .7M175.2 232.9l.1 .3h-.3zM175.3 233.4h.1"/>
<path d="M175.3 232.9h.1M175.4 231.3h.1M175.4 223.9h.1M175.5 226.7h.1M175.6 225.1h.1M175.6 227.8l.1 .5-.1 .7M175.6 223.6h.1M175.7 224.8l.3-.1v.3zM175.8 235.1h.1M175.8 234.4h.1M176 223.4v.2l-.4-.1 .1-.1M176 226.6h.1"/>
<path d="M176.1 231.2h.1M176.2 231.5h.1M176.2 226.1h.1M176.3 223.8h.1M176.3 232.7v.1M176.4 227.8l.2-.1a.7 .7 0 0 1 .4 .6 .7 .7 0 0 1-.3 .7h-.1a.81 .81 0 0 1-.2-1.2zM176.4 228.9h.4M176.4 227.8h.4M176.4 227.8l-.2 .5 .2 .7M176.6 223.4h4.5M176.6 223.4h.1M176.8 227.8l.2 .5-.2 .7"/>
<path d="M177.6 227.8l.2-.1a.67 .67 0 0 1 .5 .7 .67 .67 0 0 1-.5 .6 .81 .81 0 0 1-.2-1.2zM177.6 228.9h.5M177.6 227.8h.5M177.7 227.8l-.2 .5 .2 .7M178 227.8l.2 .5-.2 .7M179.3 225.8h.5l-.2 1.3zM179.6 227.1v1.3h-1.3M179.6 224.7v1.1M179.6 223.4l.2 1.3h-.5zM179.6 227.1h.1"/>
</g>
<path d="M130 227.1l.4 1.2-.5 .1zM133.5 231.5l1.2 .4h-1.3zM134.7 237.5l1.3-.2v.4zM150.5 237.3l1.3 .2-1.3 .2zM151.8 232.5l1.2-.4 .1 .5zM157.2 227.1v1.3l-.4-.1zM179.6 223.4l.2 1.3h-.5zM179.3 225.8h.5l-.2 1.3z" fill="#000"/>
<g font-size="4.2" fill="#231f20">
<text x="28.6" y="22.4">Tools required :</text>
<text x="111.1" y="22.4">Parts:</text>
<text x="25.4" y="119.3">PROCEDURES:</text>
</g>
<g font-size="3.9" fill="#231f20">
<text x="28.6" y="27.2">This is a list of tools and materials recommended for</text>
<text x="111.1" y="27.2">1. SCP1</text>
<text x="149.2" y="27.2">7.</text>
<text x="156.4" y="27.2">Center Plate</text>
<text x="28.6" y="31.9">use in the SCPQ installation.</text>
<text x="79.1" y="31.9">These tools and</text>
<text x="111.1" y="31.9">2. SCP3</text>
<text x="149.2" y="31.9">8.</text>
<text x="156.4" y="31.9">Centering Bar Bolt</text>
<text x="28.6" y="36.6">materials are not provided by Balco, Inc.</text>
<text x="28.6" y="41.2">A. Tape Measure</text>
<text x="66.7" y="41.2">M.Screw Drivers</text>
<text x="111.1" y="36.6">3. Expansion Anchors</text>
<text x="111.1" y="41.2">4. Centering Bar</text>
<text x="149.2" y="36.6">9.</text>
<text x="149.2" y="41.2">10. EC11, Part B*</text>
<text x="156.4" y="36.6">EC11, Part A*</text>
<text x="28.6" y="45.9">B. Level</text>
<text x="66.7" y="45.9">N. Socket Drivers</text>
<text x="111.1" y="45.9">5. Cover Plate</text>
<text x="149.2" y="45.9">11. EC11, Aggregate*</text>
<text x="28.6" y="50.5">C. Concrete Saw</text>
<text x="66.6" y="50.5">O. Grout (High Strength)</text>
<text x="111.1" y="50.5">6. Cover Plate Anchors</text>
<text x="28.6" y="55.2">D. Disc Grinder</text>
<text x="28.6" y="59.8">E. Diamond Grinding Disc Q. Mixing Pails</text>
<text x="66.7" y="55.2">P. Jiffy/Paddle Type Mixer</text>
<text x="111.1" y="55.2">*</text>
<text x="28.6" y="64.5">F. Hammer</text>
<text x="66.7" y="64.5">R. Spatula</text>
<text x="28.6" y="69.2">G. Concrete Patch Material S. Clean White Rags</text>
<text x="28.6" y="73.8">H. Sandblasting Equipment T. Tape</text>
<text x="28.6" y="78.5">I. Air Compressor</text>
<text x="28.6" y="83.1">J. Utility Knife</text>
<text x="66.7" y="78.5">U. Kraft Paper</text>
<text x="66.7" y="83.1">V. Paint Brushes</text>
<text x="28.6" y="87.8">K. ElectricDrill</text>
<text x="66.7" y="87.8">W.Trowels</text>
<text x="28.6" y="92.4">L. 3/8&quot; Drill Bits (for concrete)</text>
<text x="25.4" y="124.1">The expansion joint blockout and the expansion joint</text>
<text x="25.4" y="128.7">stem opening must be formed to a uniform width for the</text>
<text x="25.4" y="133.4">entire length of the joint. Assembly and installation of</text>
<text x="25.4" y="138">the system are illustrated in Figure 1.</text>
<text x="25.4" y="152">Blockout and Joint Opening Preparation:</text>
<text x="25.4" y="156.7">A. Verify that the joint is constructed to the dimensions</text>
<text x="25.4" y="161.3">shown on the shop drawings. Verify that the blockout</text>
<text x="25.4" y="166">and stem opening of the joint are constructed straight,</text>
<text x="25.4" y="170.6">parallel and plumb.</text>
<text x="61.3" y="170.6">Concrete saws and diamond</text>
<text x="25.4" y="175.3">grinding disks should be used to correct any deviations.</text>
<text x="25.4" y="189.3">B. The deck and the base of the blockout must be</text>
<text x="25.4" y="193.9">formed level and at the same elevation across the joint</text>
<text x="25.4" y="198.6">(Figure 2). The joint interfaces must be parallel to, and</text>
<text x="25.4" y="203.2">continuously equidistant from, each other. They are to</text>
<text x="25.4" y="207.9">be perpendicular to the base surfaces of the recess -</text>
<text x="25.4" y="212.6">making the corner a perfect “sharp” 90 angle.</text>
<text x="25.4" y="226.5">C. Edge spalling, sharp projections and concrete voids</text>
<text x="25.4" y="231.2">(bug holes) shall be repaired using a pre-approved</text>
<text x="25.4" y="235.8">patching material prior to proceeding with the joint</text>
<text x="25.4" y="240.5">installation.</text>
<text x="25.4" y="245.2">reached full cure conditions as specified by the repair</text>
<text x="47.4" y="240.5">Ensure that all repair materials have</text>
<text x="25.4" y="249.8">material manufacturer. Remove all obstructions, such</text>
<text x="25.4" y="254.5">as form work and refuse, from the joint</text>
</g>
<g font-size="3.5" fill="#231f20">
<text x="115.9" y="55.2">Not shown in Figure 1.</text>
<text x="33.3" y="98.9">Must be pre-approved by Balco, Inc.</text>
<text x="33.3" y="102.4">Fitted with an oil trap.</text>
<text x="33.3" y="105.9">Phillips and Slotted.</text>
</g>
<text font-size="3.2" fill="#231f20" x="188.7" y="271.8">2</text>
<g font-size="2.8" fill="#231f20">
<text x="143.6" y="173.4">Figure 2</text>
<text x="143.6" y="252.8">Figure 3</text>
<text x="25.4" y="268.5">EJCI5009</text>
<text x="25.4" y="271.9">Revised 01/16/12</text>
</g>
<g font-size="2.3" fill="#231f20">
<text x="94.4" y="39.9">3</text>
<text x="65.5" y="67.9">1</text>
<text x="58.4" y="77.2">2</text>
<text x="28.6" y="97.6">1</text>
<text x="28.6" y="101.1">2</text>
<text x="28.6" y="104.6">3</text>
<text x="86.8" y="211.3">o</text>
</g>
</svg>
